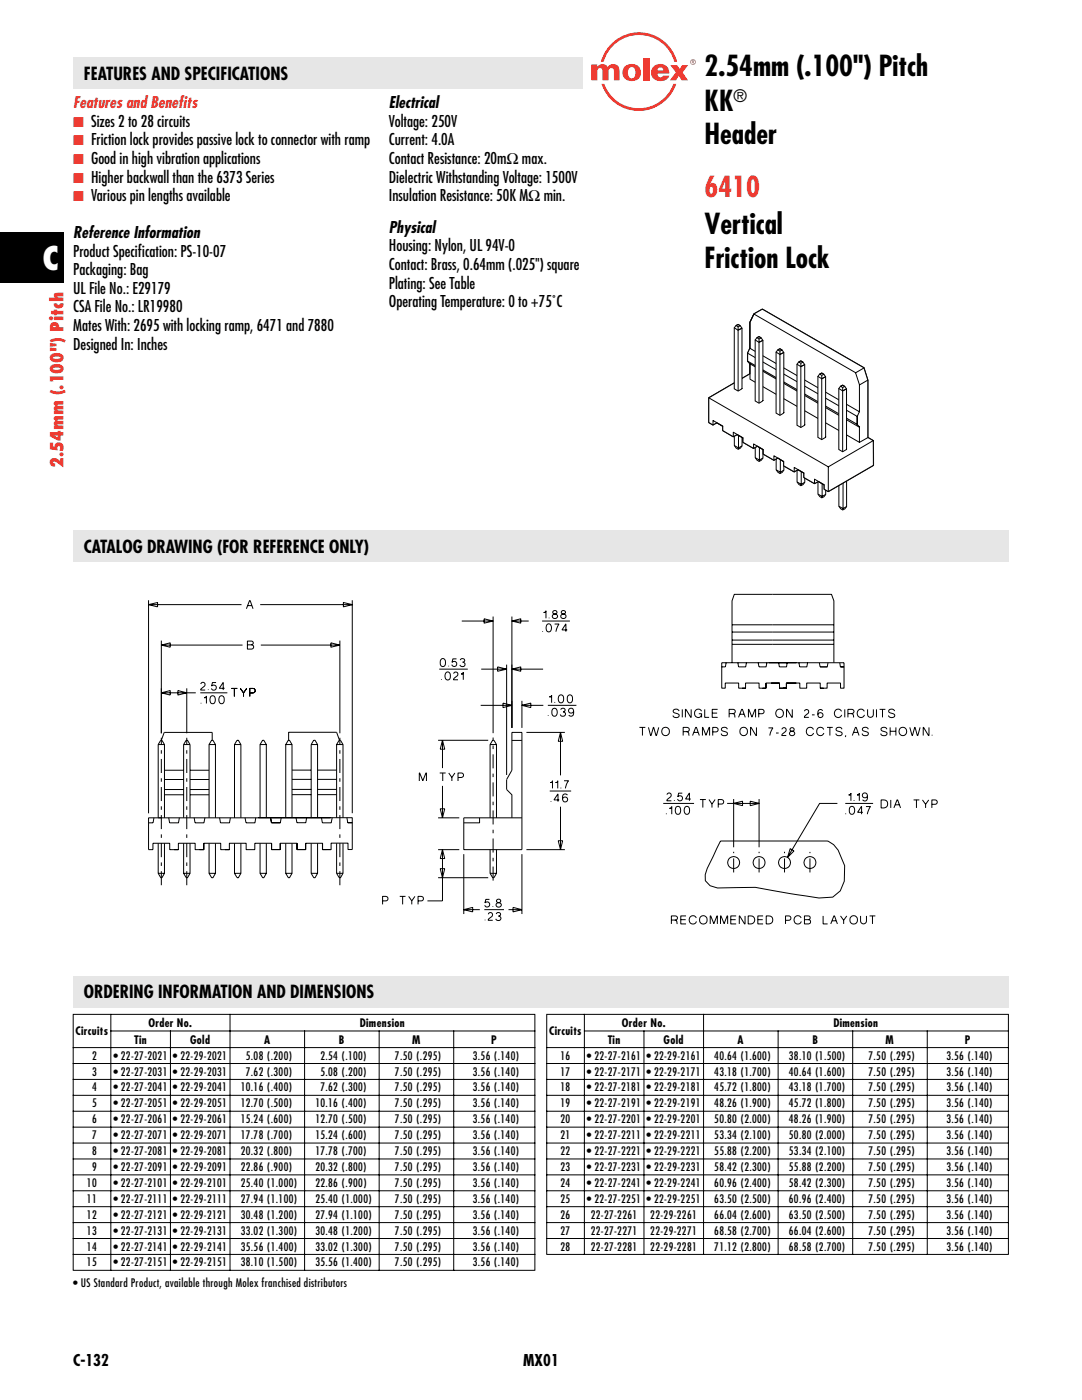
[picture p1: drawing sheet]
<svg xmlns="http://www.w3.org/2000/svg" width="216mm" height="279mm" viewBox="0 0 216 279" stroke-linecap="round" stroke-linejoin="round" font-family="sans-serif">
<g fill="#ee3b32">
<path d="M118 12.9h1.2v.5a1.22 1.22 0 0 1 2 0 1.28 1.28 0 0 1 1.5-.5 1.28 1.28 0 0 1 .9 1.3v1.8h-1.1v-1.7a.55 .55 0 0 0-.6-.7 .55 .55 0 0 0-.5 .7v1.7h-1.2v-1.7a.54 .54 0 0 0-.5-.7 .54 .54 0 0 0-.5 .7v1.7h-1.2z"/>
<path d="M128.3 11.6h1.3v4.4h-1.3z"/>
<path d="M133.8 13h1.3l.5 .7 .5-.7h1.2l-1.1 1.5 1.1 1.5h-1.3l-.6-.9-.5 .9h-1.2l1.1-1.6z"/>
<path d="M120 16.7h.6a7.3 7.3 0 0 0 6.9 4.9 7.3 7.3 0 0 0 6.9-4.9h.5a7.9 7.9 0 0 1-7.4 5.5 7.9 7.9 0 0 1-7.5-5.5z"/>
<path d="M121.9 8.8a7.8 7.8 0 0 1 13.2 3.5h-.6a7.3 7.3 0 0 0-7-5.3 7.3 7.3 0 0 0-7 5.3h-.6a8 8 0 0 1 2-3.5z"/>
<path d="M124.7 13.2a1.85 1.85 0 0 1 2.4-.2 1.85 1.85 0 0 1 .5 2.4 1.84 1.84 0 0 1-2.6 .5 1.84 1.84 0 0 1-.3-2.7zM125.7 13.5a1.52 1.52 0 0 0 0 2.1 .69 .69 0 0 0 1-.6 1.22 1.22 0 0 0-.6-1.6z"/>
<path d="M130.4 13.2a1.85 1.85 0 0 1 2.1-.3 1.85 1.85 0 0 1 1.1 1.8h-2.4a.6 .6 0 0 0 .4 .7 .6 .6 0 0 0 .7-.3h1.2a1.98 1.98 0 0 1-1.8 1.1 1.98 1.98 0 0 1-1.7-1.2 1.77 1.77 0 0 1 .4-1.8zM131.3 13.6l-.1 .4h1.2a.63 .63 0 0 0-.4-.5 .63 .63 0 0 0-.7 .1z"/>
<path d="M137.7 12.4a.57 .57 0 0 1 1.1 0 .57 .57 0 0 1-1.1 0zM137.8 12.4a.46 .46 0 0 0 .9 0 .46 .46 0 0 0-.9 0zM138.1 12.1h.4v.1l-.1 .2 .1 .3-.2-.3-.2 .3zM138.2 12.1v.2h.2v-.1z"/>
</g>
<path d="M9.3 58.2h3.4v35.1h-3.4z" fill="#fff"/>
<path d="M-.1 46.4h12.8v10.2h-12.8z" fill="#000"/>
<path d="M14.6 11.4h101.6v6.4h-101.6z" fill="#e6e6e6"/>
<path d="M140.6 61h34.6v41.6h-34.6z" fill="#fff"/>
<path d="M167.4 94.3v.1a1.17 1.17 0 0 1 1.5-.1v6.8l-.3 .5-.4 .2-.5-.3-.3-.5z" fill="#fff" stroke="#000" stroke-width=".2"/>
<path d="M168.2 96v5.5l-.8-.5M168.9 101.1l-.7 .4v.3" fill="none" stroke="#000" stroke-width=".2"/>
<path d="M163.2 94.1a1.17 1.17 0 0 1 1.6-.1v4.7l-.4 .4-.4 .3-.4-.3-.4-.5z" fill="#fff" stroke="#000" stroke-width=".2"/>
<path d="M164 95.7v3.4l-.8-.5M164.8 98.7l-.8 .4v.2" fill="none" stroke="#000" stroke-width=".2"/>
<path d="M159 91.6a1.17 1.17 0 0 1 1.6 0v4.7l-.4 .4-.4 .2-.4-.2-.4-.5z" fill="#fff" stroke="#000" stroke-width=".2"/>
<path d="M159.9 93.3v3.4l-.9-.5M160.6 96.3l-.7 .4-.1 .2" fill="none" stroke="#000" stroke-width=".2"/>
<path d="M154.9 89.2a1.17 1.17 0 0 1 1.5 0v4.6l-.3 .5-.5 .2-.4-.2-.3-.5z" fill="#fff" stroke="#000" stroke-width=".2"/>
<path d="M155.7 90.8v3.4l-.8-.4M156.4 93.8l-.7 .4-.1 .3" fill="none" stroke="#000" stroke-width=".2"/>
<path d="M150.7 86.8a1.17 1.17 0 0 1 1.5 0v4.6l-.3 .5-.4 .2-.5-.3-.3-.5z" fill="#fff" stroke="#000" stroke-width=".2"/>
<path d="M151.5 88.4v3.4l-.8-.5M152.2 91.4l-.7 .4v.3" fill="none" stroke="#000" stroke-width=".2"/>
<path d="M146.5 84.4a1.17 1.17 0 0 1 1.6-.1v4.7l-.4 .4-.4 .3-.4-.3-.4-.5z" fill="#fff" stroke="#000" stroke-width=".2"/>
<path d="M147.4 86v3.4l-.9-.5M148.1 89l-.7 .4-.1 .3" fill="none" stroke="#000" stroke-width=".2"/>
<path d="M150.4 62.7l1.7-1 20.3 11.7 .8 2.5v11.4l1 .6 .1 5-9 5.2-.8-.5v-.8l-1.2-.7-.8 .4-2.1-1.2v-.9l-1.2-.7-.7 .5-2.1-1.2v-.9l-1.2-.7-.8 .4-2.1-1.2v-.9l-1.2-.7-.7 .5-2.1-1.2v-.9l-1.2-.7-.8 .4-2.1-1.2v-.8l-1.2-.7-.7 .4-.9-.5v-4.9l8.3-4.8v-2l-.5-.5v-1.6l.5-1v-5.2z" fill="none" stroke="#000" stroke-width=".26"/>
<path d="M150.4 62.7l1.7-1 20.3 11.7 .8 2.5v11.4l1 .6 .1 5-9 5.2-.8-.5v-.8l-1.2-.7-.8 .4-2.1-1.2v-.9l-1.2-.7-.7 .5-2.1-1.2v-.9l-1.2-.7-.8 .4-2.1-1.2v-.9l-1.2-.7-.7 .5-2.1-1.2v-.9l-1.2-.7-.8 .4-2.1-1.2v-.8l-1.2-.7-.7 .4-.9-.5v-4.9l8.3-4.8v-2l-.5-.5v-1.6l.5-1v-5.2z" fill="#fff" stroke="#000" stroke-width=".2"/>
<g fill="none" stroke="#000" stroke-width=".2">
<path d="M141.4 79.4l23.9 13.8M149.2 70.5l21.8 12.6v1.6l-21.8-12.6M149.6 72.6l21.9 12.7M149.7 72.6v3.1l21.8 12.6v-3.1l-.5-.5v-1.6l.5-1M149.7 69.5v-5.2l.7-1.6 20.3 11.7 .8 2.4v5.3l-21.9-12.6M172.4 73.4l-1.7 1M173.2 75.9l-1.7 .9M142.3 84.8v-.9l1.9 1.2M146.3 87.1v-.8l2 1.1M150.4 89.5v-.9l1.9 1.1M154.4 91.8v-.8l2 1.1M158.5 94.2v-.9l1.9 1.1"/>
<path d="M162.5 96.5v-.9l2 1.2M173.2 87.3l-1.7 1M174.2 87.9l-8.9 5.3v4.9"/>
</g>
<path d="M167.7 77.1l.4-.2 .5 .2 .3 .5v12.1l-.8 .5-.7-.5v-12.2z" fill="#fff" stroke="#000" stroke-width=".2"/>
<path d="M167.7 77.1l.4-.2 .5 .2-.5 .2zM168.1 78v12.1M168.1 77.3v.7l.8-.4-.8 .4-.7-.5" fill="none" stroke="#000" stroke-width=".2"/>
<path d="M163.5 74.7l.5-.3 .4 .3 .3 .5v12.1l-.7 .4-.8-.4v-12.2z" fill="#fff" stroke="#000" stroke-width=".2"/>
<path d="M163.5 74.7l.5-.3 .4 .3-.4 .2zM164 75.6v12.1M164 74.9v.7l.7-.4-.7 .4-.8-.5" fill="none" stroke="#000" stroke-width=".2"/>
<path d="M159.4 72.2l.4-.2 .4 .3 .4 .5v12.1l-.8 .4-.8-.4v-12.2z" fill="#fff" stroke="#000" stroke-width=".2"/>
<path d="M159.4 72.2l.4-.2 .4 .3-.4 .2zM159.8 73.2v12.1M159.8 72.5v.7l.8-.4-.8 .4-.8-.5" fill="none" stroke="#000" stroke-width=".2"/>
<path d="M155.2 69.8l.4-.2 .5 .3 .3 .4v12.1l-.8 .5-.7-.5v-12.1z" fill="#fff" stroke="#000" stroke-width=".2"/>
<path d="M155.2 69.8l.4-.2 .5 .3-.5 .2zM155.6 70.7v12.2M155.6 70.1v.6l.8-.4-.8 .4-.7-.4" fill="none" stroke="#000" stroke-width=".2"/>
<path d="M151 67.4l.5-.2 .4 .2 .3 .5v12.1l-.7 .5-.8-.5v-12.1z" fill="#fff" stroke="#000" stroke-width=".2"/>
<path d="M150.7 67.9l.8 .4 .7-.4M151 67.4l.5-.2 .4 .2-.4 .3zM151.5 68.3v12.1M151.5 67.7v.6l.7-.4" fill="none" stroke="#000" stroke-width=".2"/>
<path d="M146.9 65l.4-.2 .4 .2 .4 .5v12.1l-.8 .4-.8-.4v-12.2z" fill="#fff" stroke="#000" stroke-width=".2"/>
<path d="M146.9 65l.4-.2 .4 .2-.4 .2zM147.3 65.9v12.1M147.3 65.2v.7l.8-.4-.8 .4-.8-.5" fill="none" stroke="#000" stroke-width=".2"/>
<path d="M14.6 105.8h186.7v6.4h-186.7z" fill="#e6e6e6"/>
<path d="M29.3 118.4h158v66.4h-158z" fill="#fff"/>
<g fill="none" stroke="#000" stroke-width=".2">
<path d="M29.6 119.8v42.5M70.3 119.8v42.5M29.6 120.7l1.8-.5v.9zM29.6 120.7h18.6M32.2 138.3l1.8-.5v.9zM32.2 128.7l1.8-.4v.9zM32.2 127.8v18.5M32.2 138.3h6.9M32.2 128.7h16.2M35.5 137.8l1.8 .5-1.8 .4zM37.3 137.4v8.9M40 138.3h5.4"/>
<path d="M40.1 136.5a.44 .44 0 0 1 .6-.3 .44 .44 0 0 1 .1 .7l-.7 .6-.1 .2h.9M41.1 139.2h-.4l.5-.3v1.5M41.6 137.6v.1M42 139a.59 .59 0 0 1 .8 0 .59 .59 0 0 1 .2 .7 .56 .56 0 0 1-.6 .7 .56 .56 0 0 1-.5-.7zM43.1 136.2h-.7l-.2 .7a.51 .51 0 0 1 .8-.1 .51 .51 0 0 1 0 .8 .51 .51 0 0 1-.8-.2M43.8 139a.58 .58 0 0 1 .8 0 .58 .58 0 0 1 .1 .7 .56 .56 0 0 1-.5 .7 .56 .56 0 0 1-.5-.7zM44.8 137.4h-1l.7-1.2v1.5M46.2 137.4h1.1M46.8 137.4v1.6M48 137.4l.6 .9M49.2 121.5l.6-1.6h.1l.6 1.6M49.2 137.4l-.6 .9v.7"/>
<path d="M49.4 128.7h.8a.43 .43 0 0 1 .4 .4 .43 .43 0 0 1-.4 .4h-.8v-1.6h.8a.38 .38 0 0 1 .3 .4 .38 .38 0 0 1-.3 .4M49.4 120.9h.8M49.8 138.3h.7a.45 .45 0 0 0 .4-.5 .45 .45 0 0 0-.4-.4h-.7v1.6M51.9 120.7h18.4M52 128.7h15.8M66 128.3l1.8 .4-1.8 .5zM67.8 127.8v18.5M68.5 120.2l1.8 .5-1.8 .4zM87.6 133.5h5.7M88 131.6a.57 .57 0 0 1 .8 0 .57 .57 0 0 1 .1 .7 .55 .55 0 0 1-.5 .7 .55 .55 0 0 1-.6-.7zM88.1 135.5v.2M89 134.3a.57 .57 0 0 1 .7-.1 .57 .57 0 0 1 .2 .8 .56 .56 0 0 1-.6 .7 .56 .56 0 0 1-.5-.7z"/>
<path d="M89.5 132.9v.1M90.5 134.4a.44 .44 0 0 1 .7-.2 .44 .44 0 0 1 0 .7l-.6 .5-.1 .3h.9M91.1 131.5h-.7l-.2 .7a.52 .52 0 0 1 .8-.1 .52 .52 0 0 1-.1 .8 .52 .52 0 0 1-.8-.3M91.8 131.7a.42 .42 0 0 1 .6-.3 .42 .42 0 0 1 .2 .6l-.3 .1a.5 .5 0 0 1 .5 .6 .5 .5 0 0 1-.5 .4 .5 .5 0 0 1-.5-.4M92.1 123.9h6.3M92.4 134.5h-.4l.4-.1v-.3v1.6M96 133.5h5.1M96.6 123.5l1.8 .4-1.8 .5zM98.4 123v23.3M99.3 133.1l1.8 .4-1.8 .5zM101.1 132.6v22.1M102.1 123.9l1.8-.4v.9z"/>
<path d="M102.1 133.5l1.8-.4v.9zM102.1 123v22.3M102.1 123.9h3.4M102.1 133.5h6.3M104.1 139.9v5.4M108.2 123.9h5.5M108.3 125.9v.2M108.9 122.2h-.4l.4-.3v1.5M109.1 124.7a.54 .54 0 0 1 .7-.1 .54 .54 0 0 1 .2 .6v.2a.56 .56 0 0 1-.5 .7 .56 .56 0 0 1-.5-.7zM109.6 123.3v.1M110 139.1h-.4l.4-.2 .1-.2v1.5M110.4 121.9l-.1 .4 .6 .3a.5 .5 0 0 1 0 .9 .5 .5 0 0 1-.7-.5l.1-.3 .6-.2a.39 .39 0 0 0 .1-.6 .39 .39 0 0 0-.6 0z"/>
<path d="M110.7 124.5h.8l-.6 1.6M111.6 138.8a.58 .58 0 0 1 .7 0 .58 .58 0 0 1 .2 .8 .56 .56 0 0 1-.6 .7 .56 .56 0 0 1-.5-.7zM112.1 121.9l-.1 .4 .6 .3a.5 .5 0 0 1 0 .9 .5 .5 0 0 1-.7-.5l.1-.3 .6-.2a.39 .39 0 0 0 .1-.6 .39 .39 0 0 0-.6 0zM113.2 125.7h-1l.7-1.2v1.6M113.3 138.8a.58 .58 0 0 1 .8 0 .58 .58 0 0 1 .1 .8 .57 .57 0 0 1-.6 .7 .57 .57 0 0 1-.4-.9zM144.9 132.3l-.2 .8h-.7M146.1 132.3v-12.4l.4-1.3h19.4l.5 1.3v12.4M146.1 128.6h20.3M146.1 127.7h20.3M146.1 126.1h20.3M146.1 124.7h20.3M147.2 132.3l.2 .8h1.4l.1-.8"/>
<path d="M148.8 137.3h-1.4v-1h-2.7v1h-.7v-5h24.4v5h-.7v-1h-2.7v1h-1.3M151.3 132.3l.1 .8h1.5l.1-.8M152.2 137.3h.6v-1h2.7v1h1.4M152.8 136.3v1h-1.3v-1h-2.7v1h-.7M153.9 136.3h1.6v1h1.4v-1h2.7v1h1.4v-1h2.7v1h.6M155.4 132.3l.1 .8h1.4l.2-.8M158.9 136.3h-2v1h-.7M159.4 132.3l.2 .8h1.4l.1-.8M163.5 132.3l.1 .8M163.6 133.1h1.5M165.2 132.3l-.1 .8h-1.5M167.6 132.3l.1 .8h.7"/>
<path d="M31.6 148.6l.5-.9h.2l.5 .9M32.2 147.7l.6-1.5h9.5v1.6M32.2 147.2v1.5M32.2 149.7v.7M32.2 151.5v2.8M32.2 155.3v.7M32.2 157.1v2.8M32.8 153.7h3.8M32.8 158.6h3.8M32.8 157.6h3.8M32.8 155.6h3.8M36.6 148.6l.5-.9h.3l.5 .9"/>
<path d="M36.6 148.6h1.3M36.6 148.6v14.6M37.3 147.2v1.5M37.3 149.7v.7M37.3 151.5v2.8M37.3 155.3v.7M37.3 157.1v2.8M37.9 148.6v14.6M37.9 153.7h3.8M37.9 158.6h3.8M37.9 157.6h3.8M37.9 155.6h3.8"/>
<path d="M40.1 140.3v.1M41.7 148.6l.5-.9h.3l.5 .9M46.8 148.6l.5-.9h.3l.5 .9M51.9 148.6l.5-.9h.2l.5 .9M57 148.6l.5-.9h.3l.5 .9M57.6 147.7v-1.6h9.6l.5 1.6M58.3 153.7h3.7M58.3 158.6h3.8M58.3 157.5h3.8M58.3 155.5h3.8M62.1 148.6h1.3v14.6M62.1 148.6l.5-.9h.3l.5 .9"/>
<path d="M62.1 148.6v14.6M63.3 153.7h3.9M63.3 158.6h3.9M63.3 157.5h3.9M63.3 155.5h3.9M67.2 148.6l.5-.9h.2l.5 .9M67.8 147.2v1.5M67.8 149.7v.7M67.8 151.5v2.8M67.8 155.3v.7M67.8 157.1v2.8M83.7 155.9v-1.6l.7 1.5 .7-1.5v1.6"/>
<path d="M87.4 147.7h10M87.7 154.3h1.2M88.3 147.7l.4 1.8h-.9zM88.3 147.7v5.6M88.3 156.8v6.4M88.3 154.3v1.6M89.5 154.3l.7 .9M90.8 154.3l-.6 .9v.7M91.4 155.2h.6a.45 .45 0 0 0 .5-.5 .45 .45 0 0 0-.5-.4h-.6v1.6M95.9 140.8h6.2M97.8 148.6l.5-.9h.3l.5 .9M98.4 147.2v.5"/>
<path d="M98.4 148.8v.7M98.4 150.5v2.8M98.4 154.4v.7M98.4 156.1v2.8M98.4 160v.7M100.4 140.3l1.7 .5-1.7 .4zM101.1 155.6v2l1 1v4.6M101.1 155.6l1-1.9v-7.5h2v23.4h-11.6v-6.4h11.6M102.1 147.8h2M104.1 140.8l1.8-.5v.9zM104.1 140.8h4.3M105 146.2h7.7"/>
<path d="M109.3 140.8h5.7M109.4 142.8v.1M109.7 157.9h4.3M109.9 159.9v.1M110.2 156.2h-.4l.3-.2 .1-.2v1.5M110.3 141.5a.6 .6 0 0 1 .7 0 .6 .6 0 0 1 .2 .7 .58 .58 0 0 1-.7 .7 .58 .58 0 0 1-.4-.8zM110.7 140.1v.1M111.3 156.2h-.4l.3-.2 .1-.2v1.5M111.6 159.6h-1l.7-1.1v1.5M111.8 146.2l.5 1.7h-.9zM111.8 146.2v8.5M111.9 141.6a.41 .41 0 0 1 .4-.3 .41 .41 0 0 1 .4 .3 .41 .41 0 0 1-.4 .5 .47 .47 0 0 1 .5 .5 .47 .47 0 0 1-.7 .3l-.3-.3"/>
<path d="M111.9 157.2v.1M112.5 155.8h.9l-.4 .8-.2 .7M113.2 158.7a.59 .59 0 0 0-.8-.1 .59 .59 0 0 0-.2 .7 .53 .53 0 0 0 .5 .7 .53 .53 0 0 0 .6-.5 .51 .51 0 0 0-.5-.4 .51 .51 0 0 0-.5 .4M114.4 141.9a.5 .5 0 0 1-.7 .4 .5 .5 0 0 1 0-.9 .5 .5 0 0 1 .7 .4l.1 .4a.53 .53 0 0 1-.3 .7 .53 .53 0 0 1-.7-.2M127.6 145.2h1.2M128.2 145.2v1.6M129.4 145.2l.4 1.6 .6-1.6 .6 1.6 .4-1.6M133.1 158.6a.44 .44 0 0 1 .6-.3 .44 .44 0 0 1 .1 .7l-.7 .6v.2h.9M134.6 159.7v.1M135.5 141.9a.59 .59 0 0 0-.6-.4 .59 .59 0 0 0-.6 .5l1.1 .6a.53 .53 0 0 1-.2 .6 .53 .53 0 0 1-.7-.1l-.2-.3M136.1 158.3h-.7l-.2 .7a.52 .52 0 0 1 .8-.1 .52 .52 0 0 1 0 .8 .52 .52 0 0 1-.8-.2M136.1 141.6v1.6"/>
<path d="M136.3 146h.8a.43 .43 0 0 0 .4-.4 .43 .43 0 0 0-.4-.4h-.8v1.6M137 146l.3 .1 .2 .7M137.8 159.5h-1l.7-1.2 .1 1.5M137.9 141.6v1.6l-1-1.6h-.1v1.6M138.2 146.8l.6-1.6h.2l.5 1.6M138.5 146.2h.8M139.4 142.4h.6v.8M139.7 159.6h1.1M140 141.9a.77 .77 0 0 0-1.1-.2 .77 .77 0 0 0-.2 1.1 .77 .77 0 0 0 1.1 .2l.2-.4M140.2 146.8v-1.6l.7 1.5 .7-1.5v1.6M140.2 159.6v1.6M140.6 141.6v1.6h.9"/>
<path d="M141.5 159.6l.6 .9M142.1 142.3h1M142.2 146.1h.6a.45 .45 0 0 0 .5-.5 .45 .45 0 0 0-.5-.4h-.6v1.6M142.7 159.6l-.6 .9v.7M143.2 141.6h-1.1v1.6h1.1M145.1 145.5a.59 .59 0 0 0-.6-.4 .59 .59 0 0 0-.5 .6l1.1 .6a.39 .39 0 0 1-.3 .5h-.6l-.3-.4M145.5 142.4h.8a.42 .42 0 0 0 .4-.4 .42 .42 0 0 0-.4-.4h-.8v1.6M146.2 142.4l.3 .1 .2 .7M146.4 159.5v9.6M147.4 143.2l.6-1.6h.1l.6 1.6M147.6 142.5h.8M147.9 145.3a.79 .79 0 0 1 1.1 .2 .79 .79 0 0 1-.2 1.1 .79 .79 0 0 1-1.1-.2v-.8z"/>
<path d="M149.3 143.2v-1.6l.7 1.5 .8-1.5v1.6M149.7 159.9l1.8 .4-1.8 .5zM150.9 145.2v1.6l-1-1.6-.1 1.6M151.4 142.4h.6a.44 .44 0 0 0 .5-.4 .44 .44 0 0 0-.5-.4h-.6v1.6M151.5 159.5v9.6M153.3 145.3h.9l-.6 1.5M154.8 146.3h.6M156 145.6a.44 .44 0 0 1 .7-.3 .44 .44 0 0 1 0 .7l-.6 .5-.1 .3h.9M157.7 145.3l-.1 .3 .1 .2 .6 .2a.45 .45 0 0 1 .1 .7 .45 .45 0 0 1-.7 0 .45 .45 0 0 1 .1-.7l.4-.1a.4 .4 0 0 0 .2-.6 .4 .4 0 0 0-.7 0zM158.1 141.6v1.6l-1.1-1.6h-.1v1.6M160.5 141.9a.44 .44 0 0 1 .7-.2 .44 .44 0 0 1 0 .7l-.6 .4-.1 .4h.9M162 142.7h.5"/>
<path d="M162.3 145.6a.76 .76 0 0 0-1.2-.2 .76 .76 0 0 0 .1 1.2 .76 .76 0 0 0 1.1-.3M164.2 141.8a.59 .59 0 0 0-.8-.1 .59 .59 0 0 0-.2 .8 .53 .53 0 0 0 .4 .7 .53 .53 0 0 0 .6-.5 .51 .51 0 0 0-.5-.5 .51 .51 0 0 0-.5 .4M164.4 145.6a.76 .76 0 0 0-1.2-.2 .76 .76 0 0 0 0 1.2 .76 .76 0 0 0 1.2-.2v-.1M165 145.2h1.2M165.6 145.2v1.6M167.9 142a.77 .77 0 0 0-1.1-.2 .77 .77 0 0 0 0 1.1 .77 .77 0 0 0 1.1-.2M168 145.5a.59 .59 0 0 0-.6-.4 .59 .59 0 0 0-.6 .6l1.2 .6a.39 .39 0 0 1-.4 .5h-.5l-.3-.4M168.6 141.6v1.6M168.7 146.7v.4M169.2 142.4h.8a.43 .43 0 0 0 .4-.4 .43 .43 0 0 0-.4-.4h-.8v1.6M169.7 158.6h-.4l.4-.1 .1-.2v1.5M169.9 142.4l.3 .1 .2 .7"/>
<path d="M170.1 146.8l.6-1.6h.1l.6 1.6M170.3 146.2h.8M170.4 159.7v.1M171.4 158.6h-.4l.4-.1 .1-.2v1.5M172.5 142a.77 .77 0 0 0-1.2-.2 .77 .77 0 0 0 0 1.1 .77 .77 0 0 0 1.2-.2M173.1 158.8a.5 .5 0 0 1-.8 .4 .5 .5 0 0 1 0-.9 .5 .5 0 0 1 .8 .4v.3a.57 .57 0 0 1-.2 .8 .57 .57 0 0 1-.8-.2M173.1 141.6v1a.58 .58 0 0 0 .6 .6 .58 .58 0 0 0 .6-.6v-1M173.2 145.5a.59 .59 0 0 0-.6-.4 .59 .59 0 0 0-.5 .6l1.1 .5v.4a.7 .7 0 0 1-1.2-.2M174.9 141.6v1.6M175.5 141.6h1.2M175.8 159.6a1.03 1.03 0 0 1 1.3 .5v.2a.75 .75 0 0 1-.7 .9h-.6zM176.1 141.6v1.6"/>
<path d="M177 145.5a.59 .59 0 0 0-.7-.4 .59 .59 0 0 0-.5 .6l1.1 .5v.4a.7 .7 0 0 1-1.1-.2M177.6 145.2v1.6M177.6 145.9h1.2M177.7 159.6v1.6M178.5 141.9a.59 .59 0 0 0-.6-.4 .59 .59 0 0 0-.6 .5l1.1 .6a.54 .54 0 0 1-.2 .6 .54 .54 0 0 1-.6-.1l-.3-.3M178.8 145.2v1.6M181.5 145.2l.5 1.6 .5-1.6 .6 1.6 .5-1.6M182.3 159.6h1.1M182.9 159.6v1.6M184.1 159.6l.6 .9M185.3 159.6l-.6 .9v.7M185.4 145.2v1.6l-1.1-1.6-.1 1.6"/>
<path d="M186 146.6v.2M30.7 163.2l-.2 1h-.9M31.6 163.2v-14.6h1.2v14.6M31.6 168.3v6h1.2v-6M31.6 174.3l.5 .9h.2l.5-.9M32.2 160.9v.7M32.2 162.7v2.8M32.2 166.5v.7M32.2 168.3v2.8M32.2 172.1v.7M32.2 173.9v2.8M33.7 163.2l.1 1h1.8l.2-1"/>
<path d="M36.6 168.3v6h1.3v-6M36.6 174.3l.5 .9h.3l.5-.9M37.3 160.9v.7M37.3 162.7v2.8M37.3 166.5v.7M37.3 168.3v2.8M37.3 172.1v.7M37.3 173.9v2.8M38.7 163.2l.2 1h1.8l.2-1M39.8 169.6h.9v-1.3h3.3v1.3h1.8M41.7 163.2v-14.6h1.3v14.6M41.7 168.3v6h1.3v-6"/>
<path d="M41.7 174.3l.5 .9h.3l.5-.9M43.8 163.2l.2 1h1.8l.2-1M44.9 169.6h.9v-1.3h3.3v1.3h1.7v-1.3h3.4v1.3h1.7v-1.3h3.4v1.3h1.7v-1.3h3.4v1.3h1.7M46.8 163.2v-14.6h1.3v14.6M46.8 168.3v6h1.3v-6M46.8 174.3l.5 .9h.3l.5-.9M48.9 163.2l.2 1h1.8l.1-1M51.6 163.2h18.7v6.3h-.9v-1.2h-3.3v1.2h-1.8M51.9 163.2v-14.6h1.2v14.6M51.9 168.3v6h1.2v-6M51.9 174.3l.5 .9h.2l.5-.9M54.2 168.3v1.2h1.7v-1.2"/>
<path d="M56.1 163.2l-.2 1h-1.7l-.2-1 .2 1h1.7M57 163.2v-14.6h1.3v14.6M57 168.3v6h1.3v-6M57 174.3l.5 .9h.3l.5-.9M59.1 163.2l.1 1h1.8l.2-1M59.3 168.3v1.2h1.7v-1.2M62.1 168.3v6h1.3v-6M62.1 174.3l.5 .9h.3l.5-.9M64.1 163.2l.2 1M64.3 164.2h1.8M64.3 168.3v1.2h.9M66 163.2h-36.4v6.4h.9v-1.3h3.4v1.3h1.7v-1.3h3.3v1.3h1.8v-1.3"/>
<path d="M66.3 163.2l-.2 1M67.2 163.2v-14.6h1.2v14.6M67.2 168.3v6h1.2v-6M67.2 174.3l.5 .9h.2l.5-.9M67.8 160.9v.7M67.8 162.7v2.8M67.8 166.5v.7M67.8 168.3v2.8M67.8 172.1v.7M67.8 173.9v2.8M69.2 163.2l.2 1h.9M76.3 179.8h.7a.45 .45 0 0 0 .4-.5 .45 .45 0 0 0-.4-.4h-.7v1.6"/>
<path d="M79.8 178.9h1.1M80.3 178.9v1.6M81.5 178.9l.7 .9M82.8 178.9l-.6 .9v.7M83.4 179.8h.6a.45 .45 0 0 0 .5-.5 .45 .45 0 0 0-.5-.4h-.6v1.6M87.4 169.6h4.2M87.4 163.2h4.2M87.4 175.2h10M87.8 173.4h.9l-.4 1.8zM87.8 161.4h.9l-.4 1.8zM88.3 169.6l.4 1.7h-.9zM88.3 169.6v10.2h-3"/>
<path d="M92.5 170.5v11.9M95.7 163.2v1h-3.2M97.7 179.5h-.8l-.1 .7a.52 .52 0 0 1 .8-.1 .52 .52 0 0 1-.1 .8 .52 .52 0 0 1-.8-.2M97.8 163.2v-14.6h1.3v14.6M97.8 169.6v4.7h1.3v-4.7M97.8 174.3l.5 .9h.3l.5-.9M98.4 161.7v2.8M98.4 165.6v.7M98.4 167.3v2.8M98.4 171.2v.7M98.4 172.9v2.8M99.2 179.5l-.1 .4 .2 .2a.64 .64 0 0 1 .7 .5 .49 .49 0 0 1-.7 .4 .49 .49 0 0 1 0-.8l.4-.1a.39 .39 0 0 0 .1-.6 .39 .39 0 0 0-.6 0z"/>
<path d="M104.1 170.5v11.9M105 169.6h7.7M111.4 167.8h.9l-.5 1.8zM111.8 161v8.6M132.3 160.3h6.2M133 162.3v.2M134 161.3h-.4l.3-.1 .1-.2v1.5M134.9 161.1a.6 .6 0 0 1 .8 0 .6 .6 0 0 1 .1 .7 .56 .56 0 0 1-.5 .7 .56 .56 0 0 1-.6-.7zM136.7 161.1a.58 .58 0 0 1 .8 0 .58 .58 0 0 1 .1 .7 .56 .56 0 0 1-.5 .7 .56 .56 0 0 1-.6-.7zM143.3 160.5h.7a.45 .45 0 0 0 .4-.5 .45 .45 0 0 0-.4-.4h-.7v1.6M143.8 167.8h21.4l1.1 .8 .9 1.1 1.3 3.1v3.1l-.8 1.9-1.5 1.2-2.8 .2-12.7-2.1-7.5 .1-1.5-.4-1-1v-1.2l.4-1.3zM145.1 160.3h6.4"/>
<path d="M146.4 160.3l1.8-.4v.9zM146.4 170v.3M146.4 171.3v2.8M151.5 170v.3M151.5 171.3v2.8M156.5 170v.3M156.5 171.3v2.8M157.7 169.4l.7 .4-1.3 1.3zM161.6 170v.3M161.6 171.3v2.8M167.1 160.3h-3.6l-6.4 10.8M168.7 160.3h5.5"/>
<path d="M168.7 162.3v.2M169.6 161.1a.6 .6 0 0 1 .8 0 .6 .6 0 0 1 .1 .7 .58 .58 0 0 1-.6 .7 .58 .58 0 0 1-.4-.9zM172.2 162.1h-1.1l.8-1.1v1.5M172.8 161h.9l-.6 1.5M178.4 161.2l.6-1.6h.1l.6 1.6M178.6 160.6h.8M185.9 160.5h.7a.44 .44 0 0 0 .4-.4 .44 .44 0 0 0-.4-.5h-.7v1.6M92.5 181.5l1.8-.4v.9zM92.5 181.5h3.2M96.6 181.5h4M96.8 183.5v.2M97.4 182.5a.44 .44 0 0 1 .7-.3 .44 .44 0 0 1 .1 .7l-.7 .5-.1 .3h.9"/>
<path d="M98.3 180.9v.1M99 182.4a.4 .4 0 0 1 .4-.4 .4 .4 0 0 1 .4 .4 .4 .4 0 0 1-.3 .4 .5 .5 0 0 1 .4 .5 .5 .5 0 0 1-.5 .5 .5 .5 0 0 1-.5-.4M101.5 181.5h2.6M102.4 181.1l1.7 .4-1.7 .5zM134 183.6h.7a.41 .41 0 0 0 .5-.4 .41 .41 0 0 0-.5-.4h-.7v1.6M134.7 183.6l.3 .3 .2 .5M135.8 183.5h1M136.9 182.8h-1.1v1.6h1.1M138.9 183.2a.76 .76 0 0 0-1.1-.2 .76 .76 0 0 0 0 1.2 .76 .76 0 0 0 1.2-.3M139.8 183a.79 .79 0 0 1 1.1 .1 .79 .79 0 0 1-.1 1.1 .79 .79 0 0 1-1.2-.2v-.5zM141.7 184.4v-1.6l.7 1.5 .7-1.5v1.6M143.8 184.4v-1.6l.7 1.5 .7-1.5v1.6"/>
<path d="M145.8 183.5h1M146.9 182.8h-1.1v1.6h1.1M148.7 182.8v1.6l-1.1-1.6-.1 1.6M149.3 182.8h.6a.8 .8 0 0 1 .7 .8 .8 .8 0 0 1-.7 .8h-.6zM151.2 183.5h1M152.3 182.8h-1.1v1.6h1.1M152.9 182.8a1.03 1.03 0 0 1 1.2 .4l.1 .3a.75 .75 0 0 1-.7 .9h-.6zM156.7 183.7h.7a.44 .44 0 0 0 .4-.5 .44 .44 0 0 0-.4-.4h-.7v1.6M159.9 183.2a.76 .76 0 0 0-1.2-.2 .76 .76 0 0 0 0 1.2 .76 .76 0 0 0 1.2-.3M160.5 183.5h.8a.43 .43 0 0 1 .4 .5 .43 .43 0 0 1-.4 .4h-.8v-1.6h.8a.38 .38 0 0 1 .4 .4 .38 .38 0 0 1-.4 .3M164.2 182.8v1.6h.9M165.8 184.4l.6-1.6h.1l.6 1.6"/>
<path d="M166 183.8h.8M167.7 182.8l.6 .9M169 182.8l-.7 .9v.7M171.7 182.8v1a.59 .59 0 0 0 .6 .6 .59 .59 0 0 0 .6-.6v-1M173.5 182.8h1.2M174.1 182.8v1.6"/>
<circle cx="132.8" cy="146" r=".81"/>
<circle cx="155.5" cy="142.4" r=".81"/>
<circle cx="180.1" cy="146" r=".81"/>
<circle cx="146.4" cy="172.2" r="1.2"/>
<circle cx="151.5" cy="172.2" r="1.2"/>
<circle cx="156.5" cy="172.2" r="1.2"/>
<circle cx="161.6" cy="172.2" r="1.2"/>
<circle cx="170.3" cy="183.6" r=".8"/>
</g>
<path d="M14.6 194.7h186.7v6.4h-186.7z" fill="#e6e6e6"/>
<g fill="none" stroke="#000" stroke-width=".2">
<path d="M14.5 202.4h92.3M14.5 209.1h92.3M14.5 212.2h92.3M14.5 215.4h92.3M14.5 218.6h92.3M14.6 202.5v50.9M22 205.8h84.8M22.1 202.4v51.2M34 205.7v47.9M45.9 202.4v51.2M60.8 205.7v47.9M75.7 205.7v47.9"/>
<path d="M90.5 205.7v47.9M106.7 202.5v50.9M109 202.4h92.3M109 209.1h92.3M109 212.2h92.3M109 215.4h92.3M109 218.6h92.3M109.1 202.5v47.8M116.5 205.8h84.8M116.6 202.3v48.1M128.5 205.7v44.7M140.4 202.3v48.1"/>
<path d="M155.3 205.7v44.7M170.1 205.7v44.7M185 205.7v44.7M201.2 202.5v47.8M14.5 221.8h92.3M14.5 224.9h92.3M14.5 228.1h92.3M14.5 231.3h92.3M14.5 234.5h92.3M14.5 237.6h92.3M109 221.8h92.3M109 224.9h92.3"/>
<path d="M109 228.1h92.3M109 231.3h92.3M109 234.5h92.3M109 237.6h92.3M14.5 240.8h92.3M14.5 244h92.3M14.5 247.2h92.3M14.5 250.3h92.3M14.5 253.5h92.3M109 240.8h92.3M109 244h92.3M109 247.2h92.3"/>
<path d="M109 250.3h92.3"/>
</g>
<text font-size="6.3" fill="#fff" x="8.5" y="53.8">C</text>
<g font-size="5.6">
<text x="140.6" y="15.2">2.54mm (.100&quot;) Pitch</text>
<text x="140.6" y="22.1">KK</text>
<text x="140.6" y="28.8">Header</text>
<text x="140.6" y="46.8">Vertical</text>
<text x="140.6" y="53.5">Friction Lock</text>
</g>
<text font-size="5.6" fill="#ee3b32" x="140.6" y="39.3">6410</text>
<g font-size="3.5">
<text x="16.7" y="15.9">FEATURES AND SPECIFICATIONS</text>
<text x="16.7" y="110.3">CATALOG DRAWING (FOR REFERENCE ONLY)</text>
<text x="16.7" y="199.2">ORDERING INFORMATION AND DIMENSIONS</text>
</g>
<text font-size="3.5" fill="#ee3b32" x="12.7" y="93.3" transform="rotate(-90 12.7 93.3)">2.54mm (.100&quot;) Pitch</text>
<text font-size="3.4" x="146.4" y="20.4">®</text>
<g font-size="3.2" fill="#ee3b32">
<text x="14.6" y="21.6">Features and Benef</text>
<text x="35.5" y="21.6">its</text>
</g>
<g font-size="3.2">
<text x="77.6" y="21.6">Electrical</text>
<text x="77.6" y="25.3">Voltage: 250V</text>
<text x="77.6" y="29">Current: 4.0A</text>
<text x="77.6" y="32.7">Contact Resistance: 20mΩ max.</text>
<text x="77.6" y="36.4">Dielectric Withstanding Voltage: 1500V</text>
<text x="77.6" y="40.1">Insulation Resistance: 50K MΩ min.</text>
<text x="14.6" y="47.5">Reference Information</text>
<text x="77.6" y="46.5">Physical</text>
<text x="14.6" y="51.2">Product Specif</text>
<text x="27.5" y="51.2">ication: PS-10-07</text>
<text x="77.6" y="50.2">Housing: Nylon, UL 94V-0</text>
<text x="77.6" y="53.9">Contact: Brass, 0.64mm (.025&quot;) square</text>
<text x="14.6" y="54.9">Packaging: Bag</text>
<text x="14.6" y="58.6">UL File No.: E29179</text>
<text x="77.6" y="57.6">Plating: See Table</text>
<text x="14.6" y="62.4">CSA File No.: LR19980</text>
<text x="77.6" y="61.3">Operating Temperature: 0 to +75˚C</text>
<text x="14.6" y="66.1">Mates With: 2695 with locking ramp, 6471 and 7880</text>
<text x="14.6" y="69.8">Designed In: Inches</text>
<text x="14.6" y="272.6">C-132</text>
<text x="104.4" y="272.6">MX01</text>
</g>
<g font-size="2.8" fill="#ee3b32">
<text x="14.6" y="25.3">■ Sizes 2 to 28 circuits</text>
<text x="14.6" y="29">■ Friction lock provides passive lock to connector with ramp</text>
<text x="14.6" y="32.7">■ Good in high vibration applications</text>
<text x="14.6" y="36.4">■ Higher backwall than the 6373 Series</text>
<text x="14.6" y="40.1">■ Various pin lengths available</text>
</g>
<g font-size="2.3">
<text x="15.1" y="206.6">Circuits</text>
<text x="26.8" y="208.3">Tin</text>
<text x="29.6" y="205">Order No.</text>
<text x="37.9" y="208.3">Gold</text>
<text x="52.7" y="208.3">A</text>
<text x="67.6" y="208.3">B</text>
<text x="71.8" y="205">Dimension</text>
<text x="82.2" y="208.3">M</text>
<text x="98" y="208.3">P</text>
<text x="109.6" y="206.6">Circuits</text>
<text x="121.3" y="208.3">Tin</text>
<text x="124.1" y="205">Order No.</text>
<text x="132.4" y="208.3">Gold</text>
<text x="147.2" y="208.3">A</text>
<text x="162.1" y="208.3">B</text>
<text x="166.3" y="205">Dimension</text>
<text x="176.7" y="208.3">M</text>
<text x="192.5" y="208.3">P</text>
<text x="22.6" y="211.5">• 22-27-2021 • 22-29-2021</text>
<text x="22.6" y="214.7">• 22-27-2031 • 22-29-2031</text>
<text x="49.1" y="211.5">5.08 (.200)</text>
<text x="49.1" y="214.7">7.62 (.300)</text>
<text x="63.9" y="211.5">2.54 (.100)</text>
<text x="63.9" y="214.7">5.08 (.200)</text>
<text x="78.8" y="211.5">7.50 (.295)</text>
<text x="78.8" y="214.7">7.50 (.295)</text>
<text x="94.4" y="211.5">3.56 (.140)</text>
<text x="94.4" y="214.7">3.56 (.140)</text>
<text x="111.8" y="211.5">16</text>
<text x="111.8" y="214.7">17</text>
<text x="117.1" y="211.5">• 22-27-2161 • 22-29-2161</text>
<text x="117.1" y="214.7">• 22-27-2171 • 22-29-2171</text>
<text x="142.5" y="211.5">40.64 (1.600)</text>
<text x="142.5" y="214.7">43.18 (1.700)</text>
<text x="157.4" y="211.5">38.10 (1.500)</text>
<text x="157.4" y="214.7">40.64 (1.600)</text>
<text x="173.3" y="211.5">7.50 (.295)</text>
<text x="173.3" y="214.7">7.50 (.295)</text>
<text x="188.8" y="211.5">3.56 (.140)</text>
<text x="188.8" y="214.7">3.56 (.140)</text>
<text x="22.6" y="217.8">• 22-27-2041 • 22-29-2041</text>
<text x="22.6" y="221">• 22-27-2051 • 22-29-2051</text>
<text x="48" y="217.8">10.16 (.400)</text>
<text x="48" y="221">12.70 (.500)</text>
<text x="62.9" y="221">10.16 (.400)</text>
<text x="63.9" y="217.8">7.62 (.300)</text>
<text x="78.8" y="217.8">7.50 (.295)</text>
<text x="78.8" y="221">7.50 (.295)</text>
<text x="94.4" y="217.8">3.56 (.140)</text>
<text x="94.4" y="221">3.56 (.140)</text>
<text x="111.8" y="217.8">18</text>
<text x="111.8" y="221">19</text>
<text x="117.1" y="217.8">• 22-27-2181 • 22-29-2181</text>
<text x="117.1" y="221">• 22-27-2191 • 22-29-2191</text>
<text x="142.5" y="217.8">45.72 (1.800)</text>
<text x="142.5" y="221">48.26 (1.900)</text>
<text x="157.4" y="217.8">43.18 (1.700)</text>
<text x="157.4" y="221">45.72 (1.800)</text>
<text x="173.3" y="217.8">7.50 (.295)</text>
<text x="173.3" y="221">7.50 (.295)</text>
<text x="188.8" y="217.8">3.56 (.140)</text>
<text x="188.8" y="221">3.56 (.140)</text>
<text x="22.6" y="224.2">• 22-27-2061 • 22-29-2061</text>
<text x="22.6" y="227.4">• 22-27-2071 • 22-29-2071</text>
<text x="48" y="224.2">15.24 (.600)</text>
<text x="48" y="227.4">17.78 (.700)</text>
<text x="62.9" y="224.2">12.70 (.500)</text>
<text x="62.9" y="227.4">15.24 (.600)</text>
<text x="78.8" y="224.2">7.50 (.295)</text>
<text x="78.8" y="227.4">7.50 (.295)</text>
<text x="94.4" y="224.2">3.56 (.140)</text>
<text x="94.4" y="227.4">3.56 (.140)</text>
<text x="111.8" y="224.2">20</text>
<text x="111.8" y="227.4">21</text>
<text x="117.1" y="224.2">• 22-27-2201 • 22-29-2201</text>
<text x="117.1" y="227.4">• 22-27-2211 • 22-29-2211</text>
<text x="142.5" y="224.2">50.80 (2.000)</text>
<text x="142.5" y="227.4">53.34 (2.100)</text>
<text x="157.4" y="224.2">48.26 (1.900)</text>
<text x="157.4" y="227.4">50.80 (2.000)</text>
<text x="173.3" y="224.2">7.50 (.295)</text>
<text x="173.3" y="227.4">7.50 (.295)</text>
<text x="188.8" y="224.2">3.56 (.140)</text>
<text x="188.8" y="227.4">3.56 (.140)</text>
<text x="22.6" y="230.5">• 22-27-2081 • 22-29-2081</text>
<text x="22.6" y="233.7">• 22-27-2091 • 22-29-2091</text>
<text x="48" y="230.5">20.32 (.800)</text>
<text x="48" y="233.7">22.86 (.900)</text>
<text x="62.9" y="230.5">17.78 (.700)</text>
<text x="62.9" y="233.7">20.32 (.800)</text>
<text x="78.8" y="230.5">7.50 (.295)</text>
<text x="78.8" y="233.7">7.50 (.295)</text>
<text x="94.4" y="230.5">3.56 (.140)</text>
<text x="94.4" y="233.7">3.56 (.140)</text>
<text x="111.8" y="230.5">22</text>
<text x="111.8" y="233.7">23</text>
<text x="117.1" y="230.5">• 22-27-2221 • 22-29-2221</text>
<text x="117.1" y="233.7">• 22-27-2231 • 22-29-2231</text>
<text x="142.5" y="230.5">55.88 (2.200)</text>
<text x="142.5" y="233.7">58.42 (2.300)</text>
<text x="157.4" y="230.5">53.34 (2.100)</text>
<text x="157.4" y="233.7">55.88 (2.200)</text>
<text x="173.3" y="230.5">7.50 (.295)</text>
<text x="173.3" y="233.7">7.50 (.295)</text>
<text x="188.8" y="230.5">3.56 (.140)</text>
<text x="188.8" y="233.7">3.56 (.140)</text>
<text x="17.3" y="236.9">10</text>
<text x="22.6" y="236.9">• 22-27-2101 • 22-29-2101</text>
<text x="48" y="236.9">25.40 (1.000)</text>
<text x="62.9" y="236.9">22.86 (.900)</text>
<text x="78.8" y="236.9">7.50 (.295)</text>
<text x="94.4" y="236.9">3.56 (.140)</text>
<text x="111.8" y="236.9">24</text>
<text x="117.1" y="236.9">• 22-27-2241 • 22-29-2241</text>
<text x="142.5" y="236.9">60.96 (2.400)</text>
<text x="157.4" y="236.9">58.42 (2.300)</text>
<text x="173.3" y="236.9">7.50 (.295)</text>
<text x="188.8" y="236.9">3.56 (.140)</text>
<text x="17.3" y="240.1">11</text>
<text x="17.3" y="243.2">12</text>
<text x="22.6" y="240.1">• 22-27-2111 • 22-29-2111</text>
<text x="22.6" y="243.2">• 22-27-2121 • 22-29-2121</text>
<text x="48" y="240.1">27.94 (1.100)</text>
<text x="48" y="243.2">30.48 (1.200)</text>
<text x="62.9" y="240.1">25.40 (1.000)</text>
<text x="62.9" y="243.2">27.94 (1.100)</text>
<text x="78.8" y="240.1">7.50 (.295)</text>
<text x="78.8" y="243.2">7.50 (.295)</text>
<text x="94.4" y="240.1">3.56 (.140)</text>
<text x="94.4" y="243.2">3.56 (.140)</text>
<text x="111.8" y="240.1">25</text>
<text x="111.8" y="243.2">26</text>
<text x="117.1" y="240.1">• 22-27-2251 • 22-29-2251</text>
<text x="117.9" y="243.2">22-27-2261</text>
<text x="129.8" y="243.2">22-29-2261</text>
<text x="142.5" y="243.2">66.04 (2.600)</text>
<text x="142.5" y="240.1">63.50 (2.500)</text>
<text x="157.4" y="243.2">63.50 (2.500)</text>
<text x="157.4" y="240.1">60.96 (2.400)</text>
<text x="173.3" y="243.2">7.50 (.295)</text>
<text x="173.3" y="240.1">7.50 (.295)</text>
<text x="188.8" y="243.2">3.56 (.140)</text>
<text x="188.8" y="240.1">3.56 (.140)</text>
<text x="17.3" y="246.4">13</text>
<text x="17.3" y="249.6">14</text>
<text x="22.6" y="246.4">• 22-27-2131 • 22-29-2131</text>
<text x="22.6" y="249.6">• 22-27-2141 • 22-29-2141</text>
<text x="48" y="246.4">33.02 (1.300)</text>
<text x="48" y="249.6">35.56 (1.400)</text>
<text x="62.9" y="246.4">30.48 (1.200)</text>
<text x="62.9" y="249.6">33.02 (1.300)</text>
<text x="78.8" y="246.4">7.50 (.295)</text>
<text x="78.8" y="249.6">7.50 (.295)</text>
<text x="94.4" y="246.4">3.56 (.140)</text>
<text x="94.4" y="249.6">3.56 (.140)</text>
<text x="111.8" y="246.4">27</text>
<text x="111.8" y="249.6">28</text>
<text x="117.9" y="246.4">22-27-2271</text>
<text x="117.9" y="249.6">22-27-2281</text>
<text x="129.8" y="246.4">22-29-2271</text>
<text x="129.8" y="249.6">22-29-2281</text>
<text x="142.5" y="246.4">68.58 (2.700)</text>
<text x="142.5" y="249.6">71.12 (2.800)</text>
<text x="157.4" y="246.4">66.04 (2.600)</text>
<text x="157.4" y="249.6">68.58 (2.700)</text>
<text x="173.3" y="246.4">7.50 (.295)</text>
<text x="173.3" y="249.6">7.50 (.295)</text>
<text x="188.8" y="246.4">3.56 (.140)</text>
<text x="188.8" y="249.6">3.56 (.140)</text>
<text x="14.6" y="256.9">• US Standard Product, available through Molex franchised distributors</text>
<text x="17.3" y="252.8">15</text>
<text x="22.6" y="252.8">• 22-27-2151 • 22-29-2151</text>
<text x="48" y="252.8">38.10 (1.500)</text>
<text x="62.9" y="252.8">35.56 (1.400)</text>
<text x="78.8" y="252.8">7.50 (.295)</text>
<text x="94.4" y="252.8">3.56 (.140)</text>
</g>
<g font-size="2.3" fill="#fff">
<text x="17.3" y="211.5">02</text>
<text x="17.3" y="214.7">03</text>
<text x="17.3" y="217.8">04</text>
<text x="17.3" y="221">05</text>
<text x="17.3" y="224.2">06</text>
<text x="17.3" y="227.4">07</text>
<text x="17.3" y="230.5">08</text>
<text x="17.3" y="233.7">09</text>
</g>
</svg>
